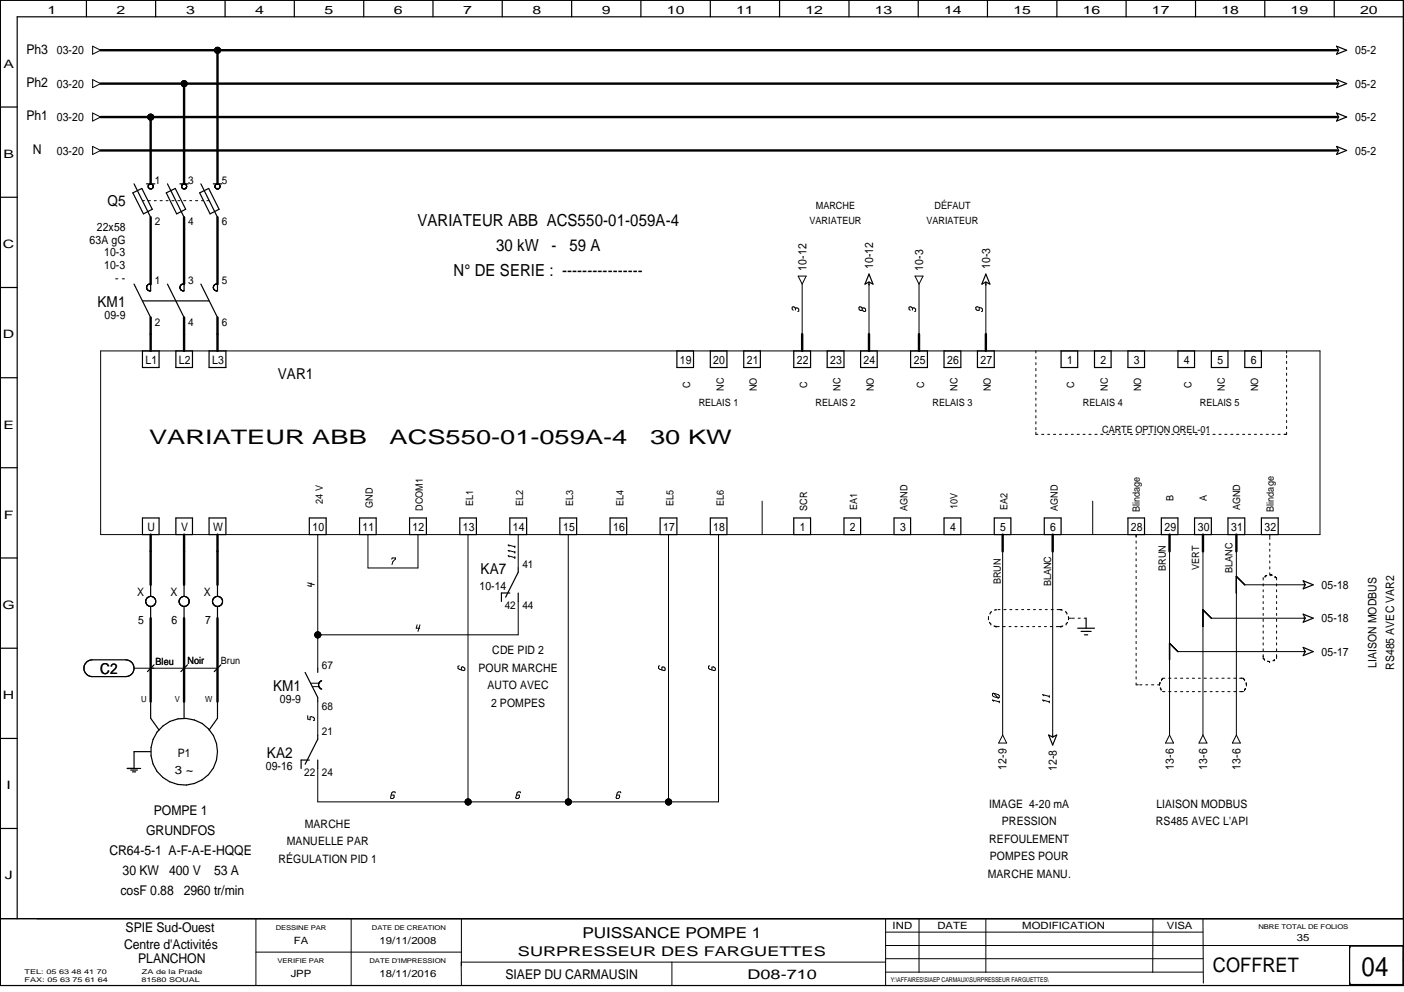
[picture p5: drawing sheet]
<svg xmlns="http://www.w3.org/2000/svg" width="297mm" height="210mm" viewBox="0 0 297 210" stroke-linecap="round" stroke-linejoin="round" font-family="sans-serif">
<g fill="none" stroke="#000" stroke-width=".21">
<path d="M19.6 9.8l1.7 .8-1.7 .9zM19.6 16.8l1.7 .9-1.7 .8zM19.6 31l1.7 .8-1.7 .9zM19.6 23.9l1.7 .9-1.7 .8zM30.1 42.5h.5M31.4 42.5h.4M32.6 42.5h.5M33.9 42.5h.4M35.1 42.5h.5M36.4 42.5h.4M37.6 42.5h.5M38.9 42.5h.4"/>
<path d="M40.1 42.5h.5M41.4 42.5h.4M42.6 42.5h.5M43.8 42.5h.4M168.9 58.4h1.7l-.9 1.7zM193.6 58.4h1.7l-.9 1.7zM21.3 74.3h258v38.8h-258zM168.3 65.2l-.5-.3-.2 .1v.4l.2 .3M168.3 65.2v.4M168.3 65.2h.5l.2 .2v.4l-.2 .1M169.7 60.1v10.6M182.4 65.2l-.5-.3-.2 .1v.4l.2 .3 .5-.1"/>
<path d="M182.4 65.2v.4M182.4 65.2h.5l.2 .2v.4l-.2 .1-.5-.3M183.9 60.1v10.6M193 65.2h.5l.2 .2v.4l-.2 .1M193 65.2l-.4-.3-.3 .1v.4l.3 .3M193 65.2v.4M194.4 60.1v10.6M207.2 65v.6l-.5 .1-.2-.3v-.4l.2-.1 .9 .3 .3 .2v.4l-.3 .1M208.6 60.1v10.6M219.2 74.3v.4M219.2 75.5v.4M219.2 76.8v.4"/>
<path d="M219.2 78v.4M219.2 79.2v.5M272.2 74.3v.4M272.2 75.2v.5M272.2 76.5v.4M272.2 77.7v.5M272.2 79v.4M219.2 80.5v.4M219.2 81.7v.5M219.2 83v.4M219.2 84.2v.5M219.2 85.5v.4"/>
<path d="M219.2 86.7v.5M219.2 88v.4M219.2 89.2v.5M219.2 90.5v.4M219.2 91.4v.5h.4M220.4 91.9h.4M221.7 91.9h.4M222.9 91.9h.4M224.2 91.9h.4M225.4 91.9h.4M226.6 91.9h.5M227.9 91.9h.4"/>
<path d="M229.1 91.9h.5M230.4 91.9h.4M231.6 91.9h.5M232.9 91.9h.4M234.1 91.9h.5M235.4 91.9h.4M236.6 91.9h.5M237.9 91.9h.4M239.1 91.9h.5M240.4 91.9h.4M241.6 91.9h.5M242.9 91.9h.4"/>
<path d="M244.1 91.9h.5M245.4 91.9h.4M246.6 91.9h.5M247.9 91.9h.4M249.1 91.9h.5M250.4 91.9h.4M251.6 91.9h.5M252.9 91.9h.5M254.1 91.9h.5M255.4 91.9h.5M256.6 91.9h.5M257.9 91.9h.5"/>
<path d="M259.1 91.9h.5M260.4 91.9h.5M261.6 91.9h.5M262.9 91.9h.5M264.1 91.9h.5M265.4 91.9h.4M266.7 91.9h.4M267.9 91.9h.4M269.2 91.9h.4M270.4 91.9h.4M272.2 91.5v.4h-.6M272.2 80.2v.5"/>
<path d="M272.2 81.5v.4M272.2 82.7v.5M272.2 84v.4M272.2 85.2v.5M272.2 86.5v.4M272.2 87.7v.5M272.2 89v.4M272.2 90.2v.5M67.2 113.1v28.3M77.8 113.1v7.1h10.6v-7.1M82.9 118.3l.1-.2h.7l-.1 .2-.5 .5-.2 .7M99 113.1v56.6"/>
<path d="M107.7 117.9l-.2-.3 1.4 .4M107.7 116.7l-.2-.2 1.4 .3M107.7 115.6l-.2-.3 1.4 .4M108.9 115.5v.4M108.9 116.7v.4M108.9 117.8v.4M109.6 113.1v7.1M120.2 113.1v56.6M141.4 113.1v56.6M152 113.1v56.6h-84.8v-7.1M161.2 106v7.1M212.1 116.7v38.8"/>
<path d="M222.7 116.7v38.8M231.2 106v7.1M240.4 113.1v.6M240.4 114.5v.4M240.4 115.7v.5M240.4 117v.4M240.4 118.2v.5M240.4 119.5v.4M247.4 116.7v19.4M254.5 116.7v12.3M261.6 116.7v5.3M268.6 113.1v.5"/>
<path d="M268.6 113.7v.4M268.6 114.9v.5M268.6 116.2v.4M268.6 117.4v.5M268.6 118.7v.4M268.6 119.9v.5M65.1 123.3l1.4 .4M65.8 123.4v.7l-.7-.2M88.3 132.2l-.3 .7h.8M88.9 132.2l-.5 1.4M109.6 127.3v7h-42.4M209.1 130.9h.1"/>
<path d="M209.2 130.5l-.1 .4M209.3 131.7l.3 .3M209.5 129.8h.1M209.6 132h.1M209.8 129.4l-.3 .4M210.3 132.5h.6M210.4 129.1h.1M210.7 132.5h.1M210.9 129l-.4 .1M211 132.6h.4M211.2 129h.4M212.2 132.6h.5"/>
<path d="M212.4 129h.4M213.5 132.6h.4M213.7 129h.4M214.7 132.6h.5M214.9 129h.4M216 132.6h.4M216.2 129h.4M217.2 132.6h.5M217.4 129h.4M218.5 132.6h.4M218.6 129h.5M219.7 132.6h.5"/>
<path d="M219.9 129h.4M221 132.6h.4M221.1 129h.5M222.2 132.6h.5M222.4 129h.4M223.5 132.6h.9M223.6 129h1M224.3 129l.4 .1M224.4 132.5h.1M224.9 132.5h-.6M225.4 129.4l.3 .4M225.5 132h.1"/>
<path d="M225.7 129.8h.1M225.8 131.7l-.3 .3M226 130.5l.1 .4M226.1 130.9h.1M226.2 130.8h.5M226.9 130.8h.4M228.1 130.8h.5M229.4 130.8h.4M240.4 120.7v.5M240.4 122v.4M240.4 123.2v.5M240.4 124.5v.4"/>
<path d="M240.4 125.7v.5M240.4 127v.4M240.4 128.2v.5M240.4 129.5v.4M240.4 130.7v.5M240.4 132v.4M240.4 133.2v.5M240.4 134.5v.4M240.4 135.7v.5M240.4 137v.4M240.4 138.2v.5M240.4 139.5v.4"/>
<path d="M247.4 139.6v15.9M249.2 137.9h26.5M254.5 132.5v23M256.3 130.8h19.4M261.6 125.5v30M263.4 123.7h12.3M267.2 122.3v.4M267.2 123.5v.5M267.2 124.8v.4M267.2 126v.5M267.2 127.3v.4M267.2 128.5v.5"/>
<path d="M267.2 129.8v.4M267.2 131v.5M267.2 132.3v.4M267.2 133.5v.5M267.2 134.8v.5M267.2 136v.5M267.2 137.3v.5M267.2 138.5v.8l.3 .2M267.5 139.5h.1M267.6 122h.1M267.7 121.9h.1M267.9 121.8h.1"/>
<path d="M268 121.8l-.4 .2M268.2 139.9l.4 .1M268.6 140h.1M268.6 121.2v.4M268.7 121.6h.1M268.7 121.6l.5 .1M269.4 139.7h.1M269.6 139.7l-.3 .1M269.7 139.6h.1M269.7 122h.1M269.7 122l.4 .3v.4M270 122.3h.1"/>
<path d="M270.1 138.5l-.1 .8M270.1 123.5v.5M270.1 124.8v.4M270.1 126v.5M270.1 127.3v.4M270.1 128.5v.5M270.1 129.8v.4M270.1 131v.5M270.1 132.3v.4M270.1 133.5v.5M270.1 134.8v.5M270.1 136v.5"/>
<path d="M270.1 137.3v.5M28.4 141.4h17.6M65.1 151.4v.7l.5 .2v-.6l.7 .1 .2 .2v.4l-.2 .1M65.7 144.6h1.8M66.1 145.3h1.4M67.2 148.5v7M97.2 140.9l-.3 .1v.4l.3 .2 .9 .3 .2-.1v-.4l-.4-.3-.3 .1v.6M139.6 140.9l-.3 .1v.4l.3 .2 .9 .3 .2-.1v-.4l-.5-.3-.2 .1v.6M150.2 140.9l-.3 .1v.4l.3 .2 .9 .3 .2-.1v-.4l-.4-.3-.3 .1v.6M210.2 148.4l-.2-.3 1.4 .4M210.2 146.7l1 .3 .2 .2v.4l-.2 .1M210.2 146.7l-.2 .1v.4l1.2 .5"/>
<path d="M210.2 146.7l1 1M211.4 148.3v.4M212.1 155.5l.9 1.7h-1.7zM220.8 148.4l-.2-.3 1.4 .4M220.8 147.2l-.2-.2 1.4 .4M222 147.2v.4M222 148.3v.4M240.4 140.7v.5M240.4 142v.4M240.4 143.2v.5M240.4 144.5v.4h.4M241.1 144.9h.5"/>
<path d="M242.4 144.9h.4M243.6 144.9h.5M244.9 144.9h.4M245.3 144.8h.1M245.4 144.4l-.1 .4M245.5 145.5l.2 .4M245.6 145.8h.1M245.7 145.9h.1M245.7 143.8h.1M246 146.3h.5M246.5 143.5h-.5l-.3 .3M247.3 146.3h.4"/>
<path d="M247.3 143.5h.4M247.4 155.5l.9 1.7h-1.7zM248.5 146.3h.5M248.5 143.5h.5M249.8 146.3h.4M249.8 143.5h.4M251 146.3h.5M251 143.5h.5M252.3 146.3h.4M252.3 143.5h.4M253.5 146.3h.5M253.5 143.5h.5"/>
<path d="M254.5 155.5l.9 1.7h-1.7zM254.8 146.3h.4M254.8 143.5h.4M256 146.3h.5M256 143.5h.5M257.3 146.3h.4M257.3 143.5h.4M258.5 146.3h.5M258.5 143.5h.5M259.8 146.3h.4M259.8 143.5h.4M261 146.3h.5"/>
<path d="M261 143.5h.5M261.6 155.5l.8 1.7h-1.7zM262.3 143.5h.7l.3 .3M263 146.3h-.7M263.3 143.8h.1M263.3 146h.1M263.5 145.7l-.2 .3M263.6 144.5l.1 .4M263.7 144.9h.1M83.6 167.8l-.1-.2h-.4l-.2 .2-.3 .9 .1 .3h.4l.3-.3v-.5h-.6M110.1 167.8l-.1-.2h-.4l-.2 .2-.3 .9 .1 .3h.4l.3-.3v-.5h-.6M131.4 167.8l-.2-.2h-.4l-.2 .2-.3 .9 .1 .3h.4l.3-.3-.1-.5h-.5"/>
<path d="M54.1 194.4v14.1M74.3 194.4v14.1M97.6 194.4v9.9M187.4 194.4v14.1M187.4 197.2h67.1M194.4 194.4v11.3M208.6 194.4v11.3M243.9 194.4v11.3M254.5 194.4l.1 13.6M.1 208.5v-14.1h296.8v14.1M54.1 201.5h43.5M97.6 203.6v4.9"/>
<path d="M97.6 203.6h89.8M142.2 203.6v4.9M187.4 200.1h109.5M187.4 202.9h67.1M187.4 205.7h67.1"/>
</g>
<g fill="none" stroke="#000" stroke-width=".25">
<path d="M.1 0h296.8v208.5h-296.8zM18.3 0v3.6M32.9 0v3.6M47.6 0v3.6M62.3 0v3.6M77 0v3.6M91.6 0v3.6M106.3 0v3.6M120.9 0v3.6M135.6 0v3.6M150.3 0v3.6M164.9 0v3.6"/>
<path d="M179.6 0v3.6M194.3 0v3.6M208.9 0v3.6M223.6 0v3.6M238.2 0v3.6M252.9 0v3.6M267.6 0v3.6M282.3 0v3.6M282.8 16.8l2.1 .9-2.1 .8 .4-.8zM282.8 17.7h.4M282.8 9.8l2.1 .8-2.1 .9 .4-.9zM282.8 10.6h.4"/>
<path d="M296.9 3.6h-293.3v190.8M.1 22.6h3.5M28.4 38.9l3.5 7.1M31 38.9h1.8M31.5 39.2l-.1 .5 .3 .3 .4-.1M31.5 39.1v.1M31.7 38.9l-.2 .2M31.8 38.9h-.1M32 38.9h.1M32.1 39.9h.1M32.1 38.9l.3 .3-.1 .6M32.3 39.8l-.2 .1"/>
<path d="M32.3 39.8h.1M35.4 38.9l3.5 7.1M38.1 38.9h1.7M38.4 39.6h.1M38.5 39.2l-.1 .1M38.5 39.2v.5l.1 .2M38.5 39.1v.1M38.6 39.9h.1M38.7 38.9l-.2 .2M38.9 38.9h-.1M39.1 38.9l.4 .3-.1 .6M39.3 39.8l-.1 .2-.5-.1"/>
<path d="M39.3 39.8h.1M39.4 39.8h-.1M39.4 39.8h.1M42.5 38.9l3.5 7.1M45.1 38.9h1.8M45.6 39.2l-.1 .4 .2 .3h.6M45.6 39.1v.1M45.7 39l-.1 .1M45.7 39h.1M45.8 38.9l-.1 .1M45.9 38.9h.1M46.1 38.9h.1"/>
<path d="M46.2 38.9l.3 .3-.1 .6M46.3 39h.1M46.3 39.9h.1M46.4 39.8v.1M46.4 39.8h.1M46.5 39.2h.1M46.5 39.3l.1 .1M46.6 39.5l-.1 .1M282.8 31l2.1 .8-2.1 .9 .4-.9zM282.8 31.8h.4M282.8 23.9l2.1 .9-2.1 .8 .4-.8zM282.8 24.8h.4"/>
<path d="M.1 41.7h3.5M28.1 40.8l1.9-.9 2.2 4.4-1.9 1zM35.2 40.8l1.9-.9 2.2 4.4-1.9 1zM42.2 40.8l2-.9 2.2 4.4-2 1zM183.9 58l.8 2.1-.8-.4-.9 .4zM183.9 59.7v.4M208.6 58l.8 2.1-.8-.4-.9 .4zM208.6 59.7v.4M.1 60.8h3.5M.1 79.9h3.5M28.4 60.1l3.5 7.1M30.1 74.3h3.6v3.5h-3.6z"/>
<path d="M30.1 63.7h14.1M31 61l.1 .1M31.1 60.5l-.1 .3 .2 .6M31.1 61.2h.1M31.2 61.4h.1M31.5 60.2l.4-.1v1.4l-.6-.1M31.5 60.2l-.5 .4M31.5 60.1v.1M35.4 60.1l3.5 7.1M37.2 74.3h3.5v3.5h-3.5zM38.1 60.6l.1 .6M38.1 60.5v.1"/>
<path d="M38.1 61.1h.1M38.2 61.2h.1M38.2 61.2l.2 .3M38.2 60.4h.1M38.2 60.4l-.1 .1M38.3 60.3l.6-.2v1.4h-.4M38.3 61.3h.1M38.3 61.4h.1M38.4 61.5h.1M38.6 60.1v.1M42.5 60.1l3.5 7.1M44.2 74.3h3.6v3.5h-3.6z"/>
<path d="M45.2 61.1v.1M45.3 60.3l.7-.2v1.5l-.5-.1-.3-.4v-.5zM45.3 60.3v.1M45.5 60.2h.1M45.7 60.1l-.1 .1M143.2 74.3h3.5v3.5h-3.5zM150.3 74.3h3.5v3.5h-3.5zM157.3 74.3h3.6v3.5h-3.6zM167.9 74.3h3.6v3.5h-3.6zM175 74.3h3.6v3.5h-3.6zM182.1 74.3h3.5v3.5h-3.5zM183.9 60.1h.1"/>
<path d="M192.7 74.3h3.5v3.5h-3.5zM199.7 74.3h3.6v3.5h-3.6zM206.8 74.3h3.6v3.5h-3.6zM208.6 60.1h.1M224.5 74.3h3.5v3.5h-3.5zM231.6 74.3h3.5v3.5h-3.5zM238.6 74.3h3.5v3.5h-3.5zM249.2 74.3h3.5v3.5h-3.5zM256.3 74.3h3.5v3.5h-3.5zM263.4 74.3h3.5v3.5h-3.5zM.1 99h3.5M.1 118.1h3.5"/>
<path d="M30.1 109.6h3.6v3.5h-3.6zM37.2 109.6h3.5v3.5h-3.5zM44.2 109.6h3.6v3.5h-3.6zM65.4 109.6h3.6v3.5h-3.6zM76.1 109.6h3.5v3.5h-3.5zM86.7 109.6h3.5v3.5h-3.5zM97.3 109.6h3.5v3.5h-3.5zM107.9 109.6h3.5v3.5h-3.5zM118.4 109.6h3.6v3.5h-3.6zM129.1 109.6h3.5v3.5h-3.5zM139.7 109.6h3.5v3.5h-3.5zM150.3 109.6h3.5v3.5h-3.5z"/>
<path d="M167.9 109.6h3.6v3.5h-3.6zM178.6 109.6h3.5v3.5h-3.5zM189.1 109.6h3.6v3.5h-3.6zM199.7 109.6h3.6v3.5h-3.6zM210.4 109.6h3.5v3.5h-3.5zM220.9 109.6h3.6v3.5h-3.6zM238.6 109.6h3.5v3.5h-3.5zM245.7 109.6h3.5v3.5h-3.5zM252.7 109.6h3.6v3.5h-3.6zM259.8 109.6h3.6v3.5h-3.6zM266.9 109.6h3.5v3.5h-3.5zM.1 137.2h3.5"/>
<path d="M30.8 127.4h.1M30.9 127.1h-.1M31.5 128.3h.1M31.9 123.7v2.5M31.9 128.3v2.5M32.9 126.9h.1M32.9 127.6h.1M38.6 128.3h.1M38.9 123.7v2.5M38.9 128.3v2.5M39.3 126.3h.1M39.7 126.5h.1"/>
<path d="M40 126.9h.1M45.7 128.3h.1M46 123.7v2.5M46 128.3v2.5M107.9 125.5h-1.8v1.8M109.6 120.2v.9l-2.6 5.3M109.6 125.5v1.8M228 132.9h3.6M228.7 133.6h2.1M229.4 134.3h.7M229.8 130.8v2.1M249.2 137.9l-1.8-1.8v3.5"/>
<path d="M256.3 130.8l-1.8-1.8v3.5M263.4 123.7l-1.8-1.7v3.5M275.7 122.9l2.1 .8-2.1 .9 .4-.9zM275.7 123.7h.4M275.7 130l2.1 .8-2.1 .9 .4-.9zM275.7 130.8h.4M275.7 137l2.1 .9-2.1 .8 .4-.8zM275.7 137.9h.4M.1 156.3h3.5M18.3 140.1l.4-.3 .7-.2h7.3a1.79 1.79 0 0 1 1.3 2.9l-.6 .5-.7 .2h-7.3a1.78 1.78 0 0 1-1.5-1.2 1.78 1.78 0 0 1 .4-1.9zM31.9 159h-3.5v3.6M31.9 148.5v3.5l1.8 2.5"/>
<path d="M32.6 140.7l-1.4 1.4M38.9 148.5v3.5M39.7 140.7l-1.4 1.4M46 148.5v3.5l-1.8 2.5M46.7 140.7l-1.4 1.4M64.6 142.3l2.6 5.3v.9M67.2 141.4v.9M67.2 155.5v.9l-2.6 5.3M68 144.1h-.1M68.1 144.1h-.2a.92 .92 0 0 0-.5 .8 .92 .92 0 0 0 .5 .9h.2M221.9 155.5l.8 .5 .9-.5-.9 2.1zM222.7 155.5v.5"/>
<path d="M.1 175.3h3.5M26.9 162.6h2.9M27.6 162.9h1.5M28 163.3h.7M65.4 160.8h-1.7v1.8M67.2 160.8v1.8M.1 194.4h296.8M285.5 200.2h11.3v8.1h-11.3zM285.6 200.1v.4M285.6 208v.4"/>
<circle cx="39" cy="17.7" r=".62"/>
<circle cx="46" cy="10.6" r=".62"/>
<circle cx="31.9" cy="24.8" r=".62"/>
<circle cx="31.9" cy="127.3" r="1.07"/>
<circle cx="39" cy="127.3" r="1.07"/>
<circle cx="46" cy="127.2" r="1.06"/>
<circle cx="67.2" cy="134.3" r=".62"/>
<circle cx="39" cy="159.1" r="7.1"/>
<circle cx="99" cy="169.7" r=".62"/>
<circle cx="120.2" cy="169.7" r=".62"/>
<circle cx="141.5" cy="169.7" r=".62"/>
</g>
<g fill="none" stroke="#000" stroke-width=".51">
<path d="M21.3 17.7h261.5M21.3 10.6h261.5M38.9 17.7v21.2M46 10.6v28.3M21.3 24.8h261.5M21.3 31.8h261.5M31.9 24.8v14.1M31.9 46v14.1M38.9 46v14.1M46 46v14.1M31.9 67.2v7.1M38.9 67.2v7.1"/>
<path d="M46 67.2v7.1M169.7 70.7v3.6M183.9 70.7v3.6M194.4 70.7v3.6M208.6 70.7v3.6M31.9 113.1v10.6M38.9 113.1v10.6M46 113.1v10.6M212.1 113.1v3.6M222.7 113.1v3.6M247.4 113.1v3.6M254.5 113.1v3.6"/>
<path d="M261.6 113.1v3.6M31.9 130.8v17.7M38.9 130.8v17.7M46 130.8v17.7"/>
</g>
<g fill="#000">
<circle cx="39" cy="17.7" r=".62"/>
<circle cx="46" cy="10.6" r=".62"/>
<circle cx="31.9" cy="24.8" r=".62"/>
<circle cx="67.2" cy="134.3" r=".62"/>
<circle cx="99" cy="169.7" r=".62"/>
<circle cx="120.2" cy="169.7" r=".62"/>
<circle cx="141.5" cy="169.7" r=".62"/>
</g>
<text font-size="5.7" x="288.1" y="206.4">04</text>
<g font-size="4.2">
<text x="31.5" y="94">VARIATEUR ABB</text>
<text x="82.4" y="94">ACS550-01-059A-4</text>
<text x="137.5" y="94">30 KW</text>
<text x="256.6" y="205.7">COFFRET</text>
</g>
<g font-size="3.5">
<text x="88.3" y="47.8">VARIATEUR ABB ACS550-01-059A-4</text>
<text x="105" y="53">30 kW</text>
<text x="116.7" y="53">-</text>
<text x="120.5" y="53">59 A</text>
<text x="96" y="58.3">N° DE SERIE : ----------------</text>
</g>
<g font-size="3.2">
<text x="22.7" y="43.7">Q5</text>
<text x="20.7" y="64.9">KM1</text>
<text x="58.8" y="80.2">VAR1</text>
<text x="101.7" y="121.4">KA7</text>
<text x="21.2" y="142.6">C2</text>
<text x="57.8" y="146.2">KM1</text>
<text x="56.5" y="160.3">KA2</text>
<text x="123.2" y="198.5">PUISSANCE POMPE 1</text>
</g>
<g font-size="2.8">
<text x="5.6" y="11.3">Ph3</text>
<text x="5.6" y="18.4">Ph2</text>
<text x="5.6" y="25.5">Ph1</text>
<text x="6.9" y="32.6">N</text>
<text x="32.6" y="172.5">POMPE 1</text>
<text x="30.9" y="176.7">GRUNDFOS</text>
<text x="23.2" y="181">CR64-5-1 A-F-A-E-HQQE</text>
<text x="25.9" y="185.2">30 KW</text>
<text x="35.8" y="185.2">400 V</text>
<text x="45.3" y="185.2">53 A</text>
<text x="25.5" y="189.4">cosF 0.88</text>
<text x="38.9" y="189.4">2960 tr/min</text>
<text x="26.6" y="197.1">SPIE Sud-Ouest</text>
<text x="26.2" y="200.7">Centre d'Activités</text>
<text x="29.2" y="203.8">PLANCHON</text>
<text x="109.6" y="202.2">SURPRESSEUR DES FARGUETTES</text>
<text x="106.9" y="207.1">SIAEP DU CARMAUSIN</text>
<text x="158.1" y="207.1">D08-710</text>
</g>
<g font-size="2.5">
<text x="10" y="3">1</text>
<text x="24.7" y="3">2</text>
<text x="39.4" y="3">3</text>
<text x="54" y="3">4</text>
<text x="68.7" y="3">5</text>
<text x="83.4" y="3">6</text>
<text x="98" y="3">7</text>
<text x="112.7" y="3">8</text>
<text x="127.3" y="3">9</text>
<text x="141.1" y="3">10</text>
<text x="155.7" y="3">11</text>
<text x="170.4" y="3">12</text>
<text x="185.1" y="3">13</text>
<text x="199.7" y="3">14</text>
<text x="214.4" y="3">15</text>
<text x="229.1" y="3">16</text>
<text x="243.7" y="3">17</text>
<text x="258.4" y="3">18</text>
<text x="273" y="3">19</text>
<text x="287.7" y="3">20</text>
<text x="12" y="11.5">03-20</text>
<text x="286.7" y="11.5">05-2</text>
<text x=".7" y="14.4">A</text>
<text x="12" y="18.6">03-20</text>
<text x="286.7" y="18.6">05-2</text>
<text x="12" y="25.7">03-20</text>
<text x="286.7" y="25.7">05-2</text>
<text x=".7" y="33.4">B</text>
<text x="12" y="32.7">03-20</text>
<text x="286.7" y="32.7">05-2</text>
<text x=".6" y="52.5">C</text>
<text x="19" y="51.6">63A gG</text>
<text x="20.5" y="49">22x58</text>
<text x="22" y="54.3">10-3</text>
<text x="22" y="56.9">10-3</text>
<text x="24.4" y="59.6">- -</text>
<text x="170.6" y="57.3" transform="rotate(-90 170.6 57.3)">10-12</text>
<text x="184.7" y="56.9" transform="rotate(-90 184.7 56.9)">10-12</text>
<text x="195.3" y="57.3" transform="rotate(-90 195.3 57.3)">10-3</text>
<text x="209.5" y="56.9" transform="rotate(-90 209.5 56.9)">10-3</text>
<text x=".6" y="71.6">D</text>
<text x="22.1" y="67.5">09-9</text>
<text x="30.8" y="77">L1</text>
<text x="37.8" y="77">L2</text>
<text x="44.9" y="77">L3</text>
<text x="143.8" y="77">19</text>
<text x="150.9" y="77">20</text>
<text x="158" y="77">21</text>
<text x="168.6" y="77">22</text>
<text x="175.6" y="77">23</text>
<text x="182.7" y="77">24</text>
<text x="193.3" y="77">25</text>
<text x="200.4" y="77">26</text>
<text x="207.5" y="77">27</text>
<text x="225.8" y="77">1</text>
<text x="232.8" y="77">2</text>
<text x="239.9" y="77">3</text>
<text x="250.5" y="77">4</text>
<text x="257.6" y="77">5</text>
<text x="264.6" y="77">6</text>
<text x=".7" y="90.7">E</text>
<text x=".8" y="109.8">F</text>
<text x="31.2" y="112.4">U</text>
<text x="38.4" y="112.4">V</text>
<text x="45.1" y="112.4">W</text>
<text x="66.1" y="112.4">10</text>
<text x="76.7" y="112.4">11</text>
<text x="87.3" y="112.4">12</text>
<text x="97.9" y="112.4">13</text>
<text x="108.5" y="112.4">14</text>
<text x="119.1" y="112.4">15</text>
<text x="129.7" y="112.4">16</text>
<text x="140.3" y="112.4">17</text>
<text x="150.9" y="112.4">18</text>
<text x="169.2" y="112.4">1</text>
<text x="179.8" y="112.4">2</text>
<text x="190.4" y="112.4">3</text>
<text x="201" y="112.4">4</text>
<text x="211.6" y="112.4">5</text>
<text x="222.2" y="112.4">6</text>
<text x="239.3" y="112.4">28</text>
<text x="246.3" y="112.4">29</text>
<text x="253.4" y="112.4">30</text>
<text x="260.5" y="112.4">31</text>
<text x="267.5" y="112.4">32</text>
<text x="101.4" y="124.8">10-14</text>
<text x="279.6" y="124.6">05-18</text>
<text x=".5" y="128.9">G</text>
<text x="29" y="126">X</text>
<text x="36.1" y="126">X</text>
<text x="43.1" y="126">X</text>
<text x="279.6" y="131.7">05-18</text>
<text x="29.2" y="132">5</text>
<text x="36.3" y="132">6</text>
<text x="43.4" y="132">7</text>
<text x="101.2" y="142.1">POUR MARCHE</text>
<text x="104.1" y="138.4">CDE PID 2</text>
<text x="279.6" y="138.7">05-17</text>
<text x="291.2" y="141.4" transform="rotate(-90 291.2 141.4)">LIAISON MODBUS</text>
<text x="294.9" y="141.8" transform="rotate(-90 294.9 141.8)">RS485 AVEC VAR2</text>
<text x=".6" y="147.9">H</text>
<text x="59.2" y="148.8">09-9</text>
<text x="103.2" y="145.8">AUTO AVEC</text>
<text x="103.9" y="149.5">2 POMPES</text>
<text x="37.6" y="160.1">P1</text>
<text x="1.4" y="167">I</text>
<text x="37" y="163.8">3 ~</text>
<text x="56.2" y="162.9">09-16</text>
<text x="213" y="162.9" transform="rotate(-90 213 162.9)">12-9</text>
<text x="223.6" y="163.2" transform="rotate(-90 223.6 163.2)">12-8</text>
<text x="248.3" y="162.9" transform="rotate(-90 248.3 162.9)">13-6</text>
<text x="255.4" y="162.9" transform="rotate(-90 255.4 162.9)">13-6</text>
<text x="262.5" y="162.9" transform="rotate(-90 262.5 162.9)">13-6</text>
<text x="209.3" y="170.9">IMAGE 4-20 mA</text>
<text x="244.6" y="170.9">LIAISON MODBUS</text>
<text x="60.7" y="178.9">MANUELLE PAR</text>
<text x="64.5" y="175.1">MARCHE</text>
<text x="209.3" y="178.3">REFOULEMENT</text>
<text x="212" y="174.6">PRESSION</text>
<text x="244.6" y="174.7">RS485 AVEC L'API</text>
<text x="58.9" y="182.5">RÉGULATION PID 1</text>
<text x="209" y="185.8">MARCHE MANU.</text>
<text x="209.4" y="182">POMPES POUR</text>
<text x="1" y="186.1">J</text>
</g>
<g font-size="2.3">
<text x="32.8" y="39">1</text>
<text x="39.8" y="39">3</text>
<text x="46.9" y="39">5</text>
<text x="32.8" y="47.7">2</text>
<text x="39.8" y="47.7">4</text>
<text x="46.9" y="47.7">6</text>
<text x="32.8" y="60.2">1</text>
<text x="39.8" y="60.2">3</text>
<text x="46.9" y="60.2">5</text>
<text x="32.8" y="68.9">2</text>
<text x="39.8" y="68.9">4</text>
<text x="46.9" y="68.9">6</text>
<text x="110.5" y="120.3">41</text>
<text x="106.8" y="128.9">42 44</text>
<text x="68.1" y="141.5">67</text>
<text x="68.1" y="150.2">68</text>
<text x="68.1" y="155.6">21</text>
<text x="64.4" y="164.3">22 24</text>
</g>
<g font-size="2.1">
<text x="171.3" y="47.4">VARIATEUR</text>
<text x="172.6" y="44.2">MARCHE</text>
<text x="196" y="47.4">VARIATEUR</text>
<text x="197.7" y="44.2">DÉFAUT</text>
<text x="146" y="82" transform="rotate(-90 146 82)">C</text>
<text x="153.1" y="82.7" transform="rotate(-90 153.1 82.7)">NC</text>
<text x="160.1" y="82.8" transform="rotate(-90 160.1 82.8)">NO</text>
<text x="170.8" y="82" transform="rotate(-90 170.8 82)">C</text>
<text x="177.8" y="82.7" transform="rotate(-90 177.8 82.7)">NC</text>
<text x="184.9" y="82.8" transform="rotate(-90 184.9 82.8)">NO</text>
<text x="195.5" y="82" transform="rotate(-90 195.5 82)">C</text>
<text x="202.6" y="82.7" transform="rotate(-90 202.6 82.7)">NC</text>
<text x="209.6" y="82.8" transform="rotate(-90 209.6 82.8)">NO</text>
<text x="227.3" y="82" transform="rotate(-90 227.3 82)">C</text>
<text x="234.4" y="82.7" transform="rotate(-90 234.4 82.7)">NC</text>
<text x="241.4" y="82.8" transform="rotate(-90 241.4 82.8)">NO</text>
<text x="252" y="82" transform="rotate(-90 252 82)">C</text>
<text x="259.1" y="82.7" transform="rotate(-90 259.1 82.7)">NC</text>
<text x="266.2" y="82.8" transform="rotate(-90 266.2 82.8)">NO</text>
<text x="147.8" y="85.9">RELAIS 1</text>
<text x="172.5" y="85.9">RELAIS 2</text>
<text x="197.3" y="85.9">RELAIS 3</text>
<text x="229.1" y="85.9">RELAIS 4</text>
<text x="253.8" y="85.9">RELAIS 5</text>
<text x="233.2" y="91.6">CARTE OPTION OREL-01</text>
<text x="68.3" y="106.6" transform="rotate(-90 68.3 106.6)">24 V</text>
<text x="78.9" y="107.5" transform="rotate(-90 78.9 107.5)">GND</text>
<text x="100.1" y="107.1" transform="rotate(-90 100.1 107.1)">EL1</text>
<text x="110.7" y="107.1" transform="rotate(-90 110.7 107.1)">EL2</text>
<text x="121.3" y="107.1" transform="rotate(-90 121.3 107.1)">EL3</text>
<text x="131.9" y="107.1" transform="rotate(-90 131.9 107.1)">EL4</text>
<text x="142.5" y="107.1" transform="rotate(-90 142.5 107.1)">EL5</text>
<text x="153.1" y="107.1" transform="rotate(-90 153.1 107.1)">EL6</text>
<text x="181.4" y="107.9" transform="rotate(-90 181.4 107.9)">EA1</text>
<text x="202.6" y="107.8" transform="rotate(-90 202.6 107.8)">10V</text>
<text x="213.2" y="107.9" transform="rotate(-90 213.2 107.9)">EA2</text>
<text x="248.3" y="106" transform="rotate(-90 248.3 106)">B</text>
<text x="255.3" y="106" transform="rotate(-90 255.3 106)">A</text>
<text x="262.4" y="108" transform="rotate(-90 262.4 108)">AGND</text>
<text x="89.5" y="108.1" transform="rotate(-90 89.5 108.1)">DCOM1</text>
<text x="170.8" y="108.1" transform="rotate(-90 170.8 108.1)">SCR</text>
<text x="192" y="108.1" transform="rotate(-90 192 108.1)">AGND</text>
<text x="223.8" y="108.1" transform="rotate(-90 223.8 108.1)">AGND</text>
<text x="241.2" y="108.3" transform="rotate(-90 241.2 108.3)">Blindage</text>
<text x="269.5" y="108.3" transform="rotate(-90 269.5 108.3)">Blindage</text>
<text x="211.7" y="123.6" transform="rotate(-90 211.7 123.6)">BRUN</text>
<text x="222.4" y="124.1" transform="rotate(-90 222.4 124.1)">BLANC</text>
<text x="246.6" y="120.8" transform="rotate(-90 246.6 120.8)">BRUN</text>
<text x="253.7" y="120.6" transform="rotate(-90 253.7 120.6)">VERT</text>
<text x="260.8" y="121.2" transform="rotate(-90 260.8 121.2)">BLANC</text>
<text x="32.9" y="140.7">Bleu</text>
<text x="39.7" y="140.5">Noir</text>
<text x="46.7" y="140.5">Brun</text>
<text x="188.8" y="196.5">IND</text>
<text x="198.3" y="196.5">DATE</text>
<text x="216.3" y="196.5">MODIFICATION</text>
<text x="246.8" y="196.5">VISA</text>
<text x="62.1" y="199.7">FA</text>
<text x="80.3" y="199.7">19/11/2008</text>
<text x="274.4" y="199.1">35</text>
<text x="61.5" y="206.8">JPP</text>
<text x="80.3" y="206.8">18/11/2016</text>
</g>
<g font-size="1.8">
<text x="29.8" y="148.5">U</text>
<text x="37" y="148.5">V</text>
<text x="43.4" y="148.5">W</text>
</g>
<g font-size="1.4">
<text x="58.3" y="196.7">DESSINE PAR</text>
<text x="78.7" y="196.7">DATE DE CREATION</text>
<text x="266.2" y="196.5">NBRE TOTAL DE FOLIOS</text>
<text x="58.7" y="203.8">VERIFIE PAR</text>
<text x="78.2" y="203.8">DATE D'IMPRESSION</text>
<text x="5.2" y="207.8">FAX: 05 63 75 61 64</text>
<text x="5.2" y="206">TEL: 05 63 48 41 70</text>
<text x="29.9" y="207.8">81580 SOUAL</text>
<text x="30" y="206.1">ZA de la Prade</text>
<text x="188.5" y="207.8">Y:\AFFAIRES\SIAEP CARMAUX\SURPRESSEUR FARGUETTES\</text>
</g>
</svg>
